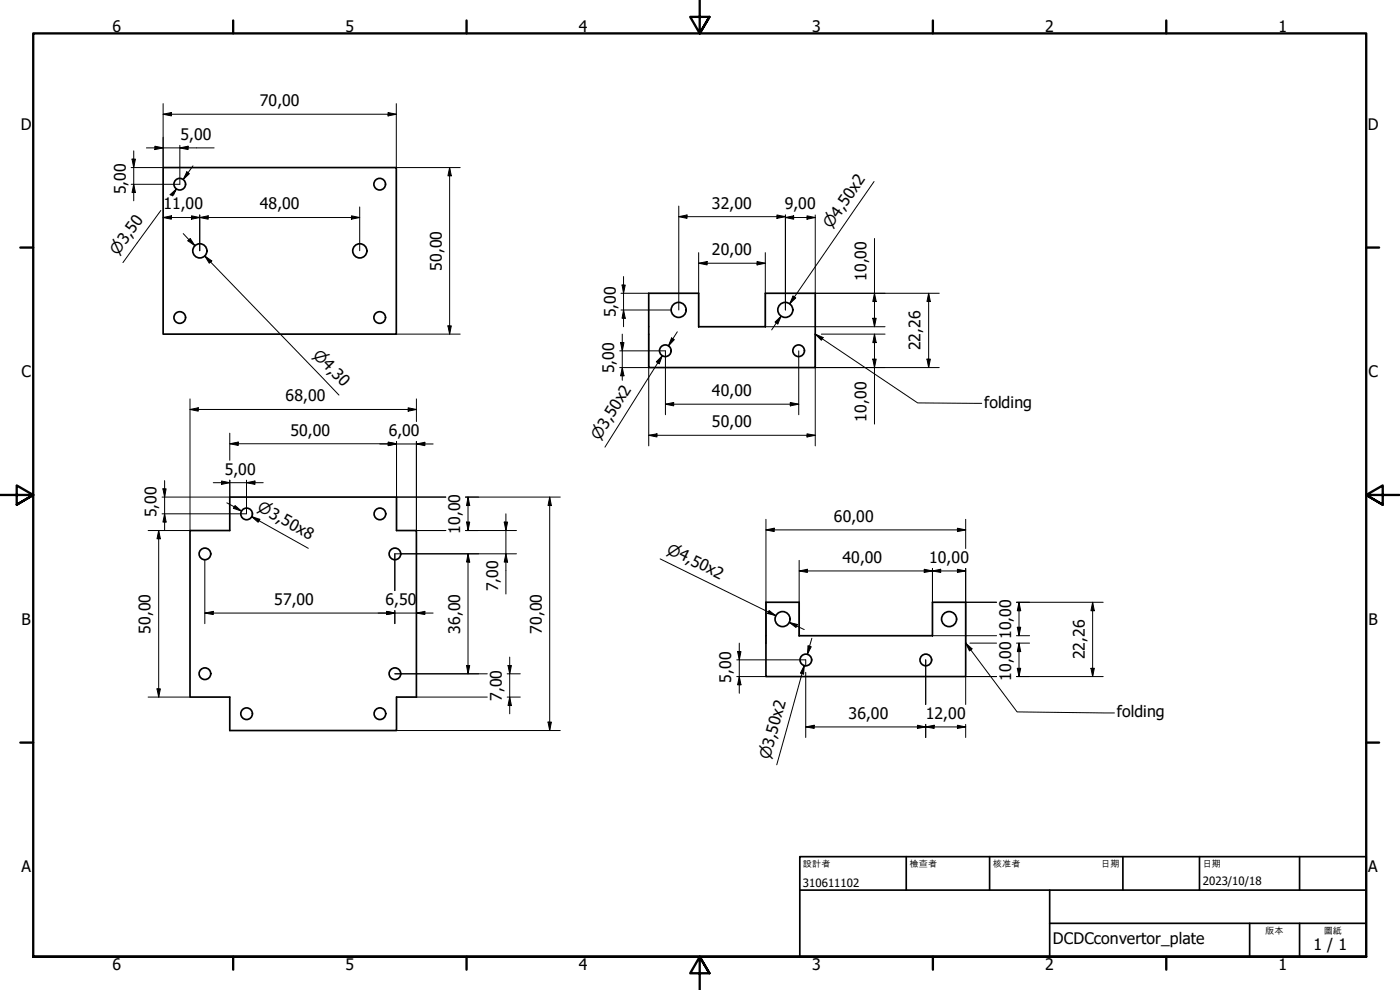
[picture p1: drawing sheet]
<svg xmlns="http://www.w3.org/2000/svg" width="420mm" height="297mm" viewBox="0 0 420 297" stroke-linecap="round" stroke-linejoin="round" font-family="sans-serif">
<!-- layer: Visible (ISO) -->
<g fill="none" stroke="#000" stroke-width=".51">
<path d="M49 50.3h69.9v50h-69.9zM194.7 88h15v10h20v-10h15v22.3h-50zM57 159.2h12v-10.1h50v10.1h6v50h-6v10h-50v-10h-12zM229.9 180.7h9.9v10h40v-10h10v22.3h-59.9z"/>
<circle cx="53.9" cy="55.3" r="1.75"/>
<circle cx="114" cy="55.3" r="1.75"/>
<circle cx="60" cy="75.3" r="2.13"/>
<circle cx="108" cy="75.3" r="2.13"/>
<circle cx="53.9" cy="95.3" r="1.75"/>
<circle cx="114" cy="95.3" r="1.75"/>
<circle cx="203.7" cy="93" r="2.25"/>
<circle cx="235.7" cy="93" r="2.25"/>
<circle cx="199.7" cy="105.2" r="1.75"/>
<circle cx="239.7" cy="105.2" r="1.75"/>
<circle cx="74" cy="154.2" r="1.75"/>
<circle cx="114" cy="154.2" r="1.75"/>
<circle cx="61.5" cy="166.2" r="1.75"/>
<circle cx="118.5" cy="166.2" r="1.75"/>
<circle cx="234.9" cy="185.8" r="2.25"/>
<circle cx="241.8" cy="198" r="1.75"/>
<circle cx="277.8" cy="198" r="1.75"/>
<circle cx="284.8" cy="185.8" r="2.25"/>
<circle cx="61.5" cy="202.1" r="1.75"/>
<circle cx="74" cy="214.1" r="1.75"/>
<circle cx="114" cy="214.1" r="1.75"/>
<circle cx="118.5" cy="202.1" r="1.75"/>
</g>
<!-- layer: Border (ISO) -->
<g fill="none" stroke="#000" stroke-width=".7">
<path d="M70 6.1v3.9M140 6.1v3.9M210 0v10l-2.9-4.9h5.8l-2.9 4.9 2.9-4.9M280 6.1v3.9M350 6.1v3.9M6.1 74.3h3.9M410 74.3h3.9M0 148.5h10l-5-2.8v5.7l5-2.9-5 2.9M420 148.5h-10l5-2.8v5.7l-5-2.9 5 2.9M6.1 222.8h3.9M410 222.8h3.9M10 287.1v-277.1h400v277.1h-400h400"/>
<path d="M70 287.1v3.8M140 287.1v3.8M212.9 292l-2.9-4.9 2.9 4.9h-5.8l2.9-4.9v9.9M280 287.1v3.8M350 287.1v3.8"/>
</g>
<!-- layer: Title (ISO) -->
<path d="M240 257h170v30.1h-170zM272 257v10.1M297 257v10.1M337 257v10.1M360 257v10.1M390 257v10.1M240 267.1h170M315 277h95M315 267.1v20M375 277v10.1M390 277v10.1" fill="none" stroke="#000" stroke-width=".51"/>
<!-- layer: Dimension (ISO) -->
<g fill="none" stroke="#000" stroke-width=".3">
<path d="M49 34.3l2.4-.5v1zM49 31.1v19.2h-9.6M49 34.3h69.9M116.5 33.8l2.4 .5-2.4 .5zM118.9 31.1v19.2h19.2M39.6 47.7h1l-.5 2.6zM40.1 55.3l.5 2.5h-1zM40.1 45.3v14.9M43.9 44.4h20.4M46.5 43.9l2.5 .5-2.5 .5zM51.2 58.5l-.1-.1 1.9-1.7-1.4 1.8 1.4-1.8-.9 1.8M54 44.4l2.5-.5v1z"/>
<path d="M54 43.6v11.7h-14.6M56.1 51.5l.7 .6-1.8 1.7zM57.9 49.8l-2.9 4M134.9 50.3l.5 2.5h-1zM134.9 50.3v50M262.3 54.5l-25.3 36.7 1.4-2.1M48.3 63.2l-11.4 15.6M49 65.3l2.4-.5v1zM49 65.3h58.9M55 70.1l3.5 3.6M56.4 72.2l.7-.6 1.4 2.1zM57.5 64.8l2.4 .5-2.4 .5z"/>
<path d="M59.9 65.3l2.6-.5v1zM59.9 64.5v10.7M61.5 76.8l2.1 1.5-.8 .7zM63.2 78.6l-1.7-1.8 40.2 41.7M105.5 64.8l2.4 .5-2.4 .5zM107.9 62.1v13.1M203.7 65l2.5-.5v1zM203.7 65h32M203.7 61.8v31.2M209.7 79l2.5-.5v1zM209.7 79h20M209.7 75.8v22.5"/>
<path d="M227.2 78.5l2.5 .5-2.5 .5zM229.7 75.8v22.5M233.2 64.5l2.5 .5-2.5 .5zM235.7 65.3l2.5-.5v1zM235.7 65.3h9M235.7 64.5v28.5M242.2 64.8l2.5 .5-2.5 .5zM244.7 64.5v23.5h37.2M262.4 71.6v26.4M134.4 97.8h1l-.5 2.5zM186.4 88h8.3M186.4 93h15"/>
<path d="M186.7 85.5h.9l-.5 2.5zM187.1 93l.5 2.5h-.9zM187.1 83v15M203.3 99.6l-2.7 4.2M229.7 98h35.9M232.6 96.6l1.8-1.7-1 2.3zM234.4 94.9l-2.8 4.1M238 88.8l.8 .6-1.8 1.8zM261.9 95.5h1.1l-.6 2.5zM262.4 88l.6 2.5h-1.1zM278.7 88l.5 2.5h-1zM278.7 88v22.3"/>
<path d="M57 119.7v39.5h-12.6M118.9 100.3h19.2M125 119.7v6.8M186 105.3h13.7v19.1M186 110.3h8.7M186.2 102.8h1.1l-.5 2.5zM186.8 110.3l.5 2.5h-1.1zM186.8 100.3v13.8M194.7 100.3v33.5M197.4 108.9l1.4-2.2-17.3 27.5M198.8 106.7l-.9 2.4-.9-.5zM201.5 101.4l.9 .5-1.8 1.9z"/>
<path d="M239.7 105.3v19.1M244.7 110.3h37.2M244.8 100.3l-.1 33.5M246.5 100.3h19.1M261.9 107.7h1.1l-.6 2.6zM262.4 100.3l.6 2.5h-1.1zM262.4 100.3v26.9M278.2 107.7h1l-.5 2.6zM57 122.9l2.5-.5v1zM57 122.9h68M69 133.1l2.5-.5v1.1zM69 133.1l61 .1"/>
<path d="M69 130v8.1M116.5 132.6l2.5 .5-2.5 .6zM116.5 132.7l2.5 .5-2.5 .5zM119 132.4v26.8M122.5 122.4l2.5 .5-2.5 .5zM125 133.2l2.5-.5v1zM125 132.4v26.8h8.8M194.7 130.6l2.5-.4v.9zM194.7 130.6h50M199.7 121.3l2.5-.5v1zM199.7 121.3h40M237.2 120.8l2.5 .5-2.5 .5z"/>
<path d="M242.2 130.2l2.5 .4-2.5 .5zM47.6 159.2l.5 2.5h-1zM47.6 159.2v50M48.9 146.7h.9l-.4 2.4zM49.4 154.2l.4 2.4h-.9zM49.4 144.2v15M64 144.8h15M66.5 144.3l2.5 .5-2.5 .5zM68.1 150.9l4.4 2.4M69 144.1v5h-20.4M70.5 151.7l2 1.6-2.5-.8zM74 144.8l2.5-.5v1z"/>
<path d="M74 144.1v10.1h-25.4M75.5 155l2.5 .8-.5 .9zM77.7 156.3l-2.2-1.3 17 9.5M119 149.1h14.8M139.7 149.1h28.4M139.7 159.2h15.3M140 156.6h1l-.5 2.6zM140.5 149.1l.5 2.6h-1zM140.5 149.1v10.1M151.3 156.6h1l-.5 2.6zM151.8 154.2v24M165 149.1l.5 2.6h-1z"/>
<path d="M165 149.1v70.1M229.9 159l2.4-.5v1zM229.9 159h59.9M229.9 155.8v37.2M287.3 158.5l2.5 .5-2.5 .5zM289.8 155.8v8.8M61.5 167.9v19.2M140.5 166.2l.5 2.4h-1zM140.5 166.2v36M151.8 166.2l.5 2.4h-1zM155 166.2h-36.5v11M198.1 167.7l34.7 17-2.2-1.1"/>
<path d="M239.8 171.3l2.5-.5v1zM239.8 171.3h50M239.8 168.1v22.9M277.4 170.8l2.4 .5-2.4 .5zM279.8 171.3l2.5-.5v1zM279.8 170.5v20.5M287.3 170.8l2.5 .5-2.5 .5zM289.8 170.5v22.5h.2M61.5 183.9l2.5-.5v1zM61.5 183.9h68.5M116 183.4l2.5 .5-2.5 .5zM118.5 183.2v3.9"/>
<path d="M125 183.9l2.5-.5v1zM140 199.7h1l-.5 2.5zM152.5 199.7h1l-.5 2.5zM153 197.2v17M221.1 198h20.7v1.9M221.4 195.5h1l-.5 2.5zM221.9 193v15M230.8 183.2l2 1.5-2.4-.6zM236.9 186.7l2.4 .7-.4 .9zM236.9 186.7l4.5 2.2M241.4 199.7l-.2 2.5-1-.2zM242.5 193.8l1 .2-1.2 2.3z"/>
<path d="M243.6 191.5l-1.3 4.8M277.8 198v13.4M279.8 190.7h19.3M289.8 180.7h9.3M291.1 193h8M305.1 193h3.9M305.1 180.7h26M305.1 190.7h3.9M305.3 188.2h1l-.5 2.5zM305.8 193l.5 2.5h-1zM305.8 180.7l.5 2.5h-1zM305.8 180.7v10"/>
<path d="M305.8 193v10M327.9 180.7l.5 2.5h-1zM327.9 180.7v22.3M44.4 209.2h12.6M47.1 206.7h1l-.5 2.5zM118.5 202.2h27.7M119 219.2h49.1M125 209.2h21.2M152.2 209.2h3.9M152.2 202.2h3.9M153 209.2l.5 2.5h-1zM164.5 216.6h1l-.5 2.6z"/>
<path d="M221.1 203h8.8M221.9 203l.5 2.5h-1zM240.7 202.1l.7-2.4-8.3 29.8M241.8 218.1l2.5-.5v1zM241.8 218.1h48M241.8 201.7v19.6M275.3 217.6l2.5 .5-2.5 .5zM277.8 218.1l2.6-.5v1zM277.8 217.3v4M287.3 217.6l2.5 .5-2.5 .5zM289.8 217.3v4M299.1 203h-9.3v8.4"/>
<path d="M305.1 203h26M305.3 200.5h1l-.5 2.5zM327.4 200.5h1l-.5 2.5z"/>
</g>
<g fill="#000">
<path d="M49 34.3l2.4-.5v1z" fill-rule="evenodd"/>
<path d="M116.5 33.8l2.4 .5-2.4 .5z" fill-rule="evenodd"/>
<path d="M39.6 47.7h1l-.5 2.6z" fill-rule="evenodd"/>
<path d="M40.1 55.3l.5 2.5h-1z" fill-rule="evenodd"/>
<path d="M46.5 43.9l2.5 .5-2.5 .5z" fill-rule="evenodd"/>
<path d="M51.1 58.4l1.9-1.7-1.1 2.3z" fill-rule="evenodd"/>
<path d="M56.1 51.5l.7 .6-1.8 1.7z" fill-rule="evenodd"/>
<path d="M54 44.4l2.5-.5v1z" fill-rule="evenodd"/>
<path d="M134.9 50.3l.5 2.5h-1z" fill-rule="evenodd"/>
<path d="M49 65.3l2.4-.5v1z" fill-rule="evenodd"/>
<path d="M56.4 72.2l.7-.6 1.4 2.1z" fill-rule="evenodd"/>
<path d="M57.5 64.8l2.4 .5-2.4 .5z" fill-rule="evenodd"/>
<path d="M59.9 65.3l2.6-.5v1z" fill-rule="evenodd"/>
<path d="M61.5 76.8l2.1 1.5-.8 .7z" fill-rule="evenodd"/>
<path d="M105.5 64.8l2.4 .5-2.4 .5z" fill-rule="evenodd"/>
<path d="M203.7 65l2.5-.5v1z" fill-rule="evenodd"/>
<path d="M209.7 79l2.5-.5v1z" fill-rule="evenodd"/>
<path d="M227.2 78.5l2.5 .5-2.5 .5z" fill-rule="evenodd"/>
<path d="M233.2 64.5l2.5 .5-2.5 .5z" fill-rule="evenodd"/>
<path d="M235.7 65.3l2.5-.5v1z" fill-rule="evenodd"/>
<path d="M242.2 64.8l2.5 .5-2.5 .5z" fill-rule="evenodd"/>
<path d="M134.4 97.8h1l-.5 2.5z" fill-rule="evenodd"/>
<path d="M186.7 85.5h.9l-.5 2.5z" fill-rule="evenodd"/>
<path d="M187.1 93l.5 2.5h-.9z" fill-rule="evenodd"/>
<path d="M232.6 96.6l1.8-1.7-1 2.3z" fill-rule="evenodd"/>
<path d="M238 88.8l.8 .6-1.8 1.8z" fill-rule="evenodd"/>
<path d="M261.9 95.5h1.1l-.6 2.5z" fill-rule="evenodd"/>
<path d="M262.4 88l.6 2.5h-1.1z" fill-rule="evenodd"/>
<path d="M278.7 88l.5 2.5h-1z" fill-rule="evenodd"/>
<path d="M186.2 102.8h1.1l-.5 2.5z" fill-rule="evenodd"/>
<path d="M186.8 110.3l.5 2.5h-1.1z" fill-rule="evenodd"/>
<path d="M198.8 106.7l-.9 2.4-.9-.5z" fill-rule="evenodd"/>
<path d="M201.5 101.4l.9 .5-1.8 1.9z" fill-rule="evenodd"/>
<path d="M261.9 107.7h1.1l-.6 2.6z" fill-rule="evenodd"/>
<path d="M262.4 100.3l.6 2.5h-1.1z" fill-rule="evenodd"/>
<path d="M278.2 107.7h1l-.5 2.6z" fill-rule="evenodd"/>
<path d="M57 122.9l2.5-.5v1z" fill-rule="evenodd"/>
<path d="M69 133.1l2.5-.5v1.1z" fill-rule="evenodd"/>
<path d="M116.5 132.6l2.5 .5-2.5 .6z" fill-rule="evenodd"/>
<path d="M116.5 132.7l2.5 .5-2.5 .5z" fill-rule="evenodd"/>
<path d="M122.5 122.4l2.5 .5-2.5 .5z" fill-rule="evenodd"/>
<path d="M125 133.2l2.5-.5v1z" fill-rule="evenodd"/>
<path d="M194.7 130.6l2.5-.4v.9z" fill-rule="evenodd"/>
<path d="M199.7 121.3l2.5-.5v1z" fill-rule="evenodd"/>
<path d="M237.2 120.8l2.5 .5-2.5 .5z" fill-rule="evenodd"/>
<path d="M242.2 130.2l2.5 .4-2.5 .5z" fill-rule="evenodd"/>
<path d="M48.9 146.7h.9l-.4 2.4z" fill-rule="evenodd"/>
<path d="M49.4 154.2l.4 2.4h-.9z" fill-rule="evenodd"/>
<path d="M66.5 144.3l2.5 .5-2.5 .5z" fill-rule="evenodd"/>
<path d="M70.5 151.7l2 1.6-2.5-.8z" fill-rule="evenodd"/>
<path d="M74 144.8l2.5-.5v1z" fill-rule="evenodd"/>
<path d="M75.5 155l2.5 .8-.5 .9z" fill-rule="evenodd"/>
<path d="M140 156.6h1l-.5 2.6z" fill-rule="evenodd"/>
<path d="M140.5 149.1l.5 2.6h-1z" fill-rule="evenodd"/>
<path d="M151.3 156.6h1l-.5 2.6z" fill-rule="evenodd"/>
<path d="M165 149.1l.5 2.6h-1z" fill-rule="evenodd"/>
<path d="M229.9 159l2.4-.5v1z" fill-rule="evenodd"/>
<path d="M287.3 158.5l2.5 .5-2.5 .5z" fill-rule="evenodd"/>
<path d="M47.6 159.2l.5 2.5h-1z" fill-rule="evenodd"/>
<path d="M140.5 166.2l.5 2.4h-1z" fill-rule="evenodd"/>
<path d="M151.8 166.2l.5 2.4h-1z" fill-rule="evenodd"/>
<path d="M239.8 171.3l2.5-.5v1z" fill-rule="evenodd"/>
<path d="M277.4 170.8l2.4 .5-2.4 .5z" fill-rule="evenodd"/>
<path d="M279.8 171.3l2.5-.5v1z" fill-rule="evenodd"/>
<path d="M287.3 170.8l2.5 .5-2.5 .5z" fill-rule="evenodd"/>
<path d="M61.5 183.9l2.5-.5v1z" fill-rule="evenodd"/>
<path d="M116 183.4l2.5 .5-2.5 .5z" fill-rule="evenodd"/>
<path d="M116 183.4l2.5 .5-2.5 .5z" fill-rule="evenodd"/>
<path d="M125 183.9l2.5-.5v1z" fill-rule="evenodd"/>
<path d="M140 199.7h1l-.5 2.5z" fill-rule="evenodd"/>
<path d="M152.5 199.7h1l-.5 2.5z" fill-rule="evenodd"/>
<path d="M221.4 195.5h1l-.5 2.5z" fill-rule="evenodd"/>
<path d="M230.8 183.2l2 1.5-2.4-.6z" fill-rule="evenodd"/>
<path d="M236.9 186.7l2.4 .7-.4 .9z" fill-rule="evenodd"/>
<path d="M242.5 193.8l1 .2-1.2 2.3z" fill-rule="evenodd"/>
<path d="M305.3 188.2h1l-.5 2.5z" fill-rule="evenodd"/>
<path d="M305.8 193l.5 2.5h-1z" fill-rule="evenodd"/>
<path d="M305.8 180.7l.5 2.5h-1z" fill-rule="evenodd"/>
<path d="M327.9 180.7l.5 2.5h-1z" fill-rule="evenodd"/>
<path d="M47.1 206.7h1l-.5 2.5z" fill-rule="evenodd"/>
<path d="M153 209.2l.5 2.5h-1z" fill-rule="evenodd"/>
<path d="M164.5 216.6h1l-.5 2.6z" fill-rule="evenodd"/>
<path d="M221.9 203l.5 2.5h-1z" fill-rule="evenodd"/>
<path d="M241.4 199.7l-.2 2.5-1-.2z" fill-rule="evenodd"/>
<path d="M241.8 218.1l2.5-.5v1z" fill-rule="evenodd"/>
<path d="M275.3 217.6l2.5 .5-2.5 .5z" fill-rule="evenodd"/>
<path d="M277.8 218.1l2.6-.5v1z" fill-rule="evenodd"/>
<path d="M287.3 217.6l2.5 .5-2.5 .5z" fill-rule="evenodd"/>
<path d="M305.3 200.5h1l-.5 2.5z" fill-rule="evenodd"/>
<path d="M327.4 200.5h1l-.5 2.5z" fill-rule="evenodd"/>
</g>
<!-- layer: Symbol (ISO) -->
<path d="M244.7 100.3l2.3 1-.5 .8zM244.7 100.3l30.7 20.6 19.2 .1M289.8 193l1.9 1.7-.7 .6zM289.8 193l15.4 20.6 29.3 .3" fill="none" stroke="#000" stroke-width=".3"/>
<g fill="#000">
<path d="M244.7 100.3l2.3 1-.5 .8z" fill-rule="evenodd"/>
<path d="M289.8 193l1.9 1.7-.7 .6z" fill-rule="evenodd"/>
</g>
<g font-size="4.8">
<text x="33.7" y="9.6">6</text>
<text x="103.7" y="9.6">5</text>
<text x="173.7" y="9.6">4</text>
<text x="243.7" y="9.6">3</text>
<text x="313.7" y="9.6">2</text>
<text x="383.7" y="9.6">1</text>
<text x="78" y="31.9">70,00</text>
<text x="6.2" y="38.9">D</text>
<text x="410.5" y="38.9">D</text>
<text x="54.2" y="42">5,00</text>
<text x="37.8" y="58.3" transform="rotate(-90 37.8 58.3)">5,00</text>
<text x="49" y="62.9">11,00</text>
<text x="78" y="62.9">48,00</text>
<text x="213.7" y="62.6">32,00</text>
<text x="235.5" y="62.9">9,00</text>
<text x="213.7" y="76.6">20,00</text>
<text x="132.6" y="81.3" transform="rotate(-90 132.6 81.3)">50,00</text>
<text x="260" y="84.3" transform="rotate(-90 260 84.3)">10,00</text>
<text x="184.8" y="95.2" transform="rotate(-90 184.8 95.2)">5,00</text>
<text x="276.3" y="105.1" transform="rotate(-90 276.3 105.1)">22,26</text>
<text x="6.4" y="113.1">C</text>
<text x="184.3" y="112.1" transform="rotate(-90 184.3 112.1)">5,00</text>
<text x="410.7" y="113.1">C</text>
<text x="213.7" y="118.9">40,00</text>
<text x="85.7" y="120.4">68,00</text>
<text x="295.4" y="122.4">folding</text>
<text x="87.2" y="130.8">50,00</text>
<text x="116.6" y="130.9">6,00</text>
<text x="213.7" y="128.3">50,00</text>
<text x="260" y="126.5" transform="rotate(-90 260 126.5)">10,00</text>
<text x="67.4" y="142.4">5,00</text>
<text x="47" y="155.2" transform="rotate(-90 47 155.2)">5,00</text>
<text x="138.1" y="160.1" transform="rotate(-90 138.1 160.1)">10,00</text>
<text x="250.3" y="156.6">60,00</text>
<text x="252.9" y="168.9">40,00</text>
<text x="278.8" y="168.9">10,00</text>
<text x="149.5" y="177.5" transform="rotate(-90 149.5 177.5)">7,00</text>
<text x="82.3" y="181.5">57,00</text>
<text x="115.7" y="181.5">6,50</text>
<text x="6.4" y="187.4">B</text>
<text x="45.2" y="190.2" transform="rotate(-90 45.2 190.2)">50,00</text>
<text x="138.1" y="190.2" transform="rotate(-90 138.1 190.2)">36,00</text>
<text x="162.6" y="190.2" transform="rotate(-90 162.6 190.2)">70,00</text>
<text x="410.7" y="187.4">B</text>
<text x="325.6" y="197.9" transform="rotate(-90 325.6 197.9)">22,26</text>
<text x="219.5" y="204.8" transform="rotate(-90 219.5 204.8)">5,00</text>
<text x="303.5" y="204.3" transform="rotate(-90 303.5 204.3)">10,0010,00</text>
<text x="150.6" y="210.4" transform="rotate(-90 150.6 210.4)">7,00</text>
<text x="254.6" y="215.7">36,00</text>
<text x="277.9" y="215.7">12,00</text>
<text x="335.2" y="215.3">folding</text>
<text x="6.4" y="261.7">A</text>
<text x="410.7" y="261.7">A</text>
<text x="316" y="283.4">DCDCconvertor_plate</text>
<text x="394.2" y="285">1 / 1</text>
<text x="33.7" y="290.9">6</text>
<text x="103.7" y="290.9">5</text>
<text x="173.7" y="290.9">4</text>
<text x="243.7" y="290.9">3</text>
<text x="313.7" y="290.9">2</text>
<text x="383.7" y="290.9">1</text>
</g>
<g font-size="4.6">
<text x="249.5" y="68.8" transform="rotate(-55 249.5 68.8)">⌀4,50x2</text>
<text x="35.4" y="76.8" transform="rotate(-54 35.4 76.8)">⌀3,50</text>
<text x="93.7" y="106.8" transform="rotate(46 93.7 106.8)">⌀4,30</text>
<text x="179.9" y="132.3" transform="rotate(-58 179.9 132.3)">⌀3,50x2</text>
<text x="77" y="153.1" transform="rotate(29 77 153.1)">⌀3,50x8</text>
<text x="199.8" y="165.8" transform="rotate(26 199.8 165.8)">⌀4,50x2</text>
<text x="231" y="228.1" transform="rotate(-75 231 228.1)">⌀3,50x2</text>
</g>
<g font-size="3.4">
<text x="241" y="266">310611102</text>
<text x="361" y="265.5">2023/10/18</text>
</g>
<g font-size="2.7">
<text x="241" y="260.1">設計者</text>
<text x="273" y="260.1">檢查者</text>
<text x="298" y="260.1">核准者</text>
<text x="330.5" y="260.1">日期</text>
<text x="361" y="260.1">日期</text>
<text x="379.7" y="280.1">版本</text>
<text x="397.3" y="280.1">圖紙</text>
</g>
</svg>
